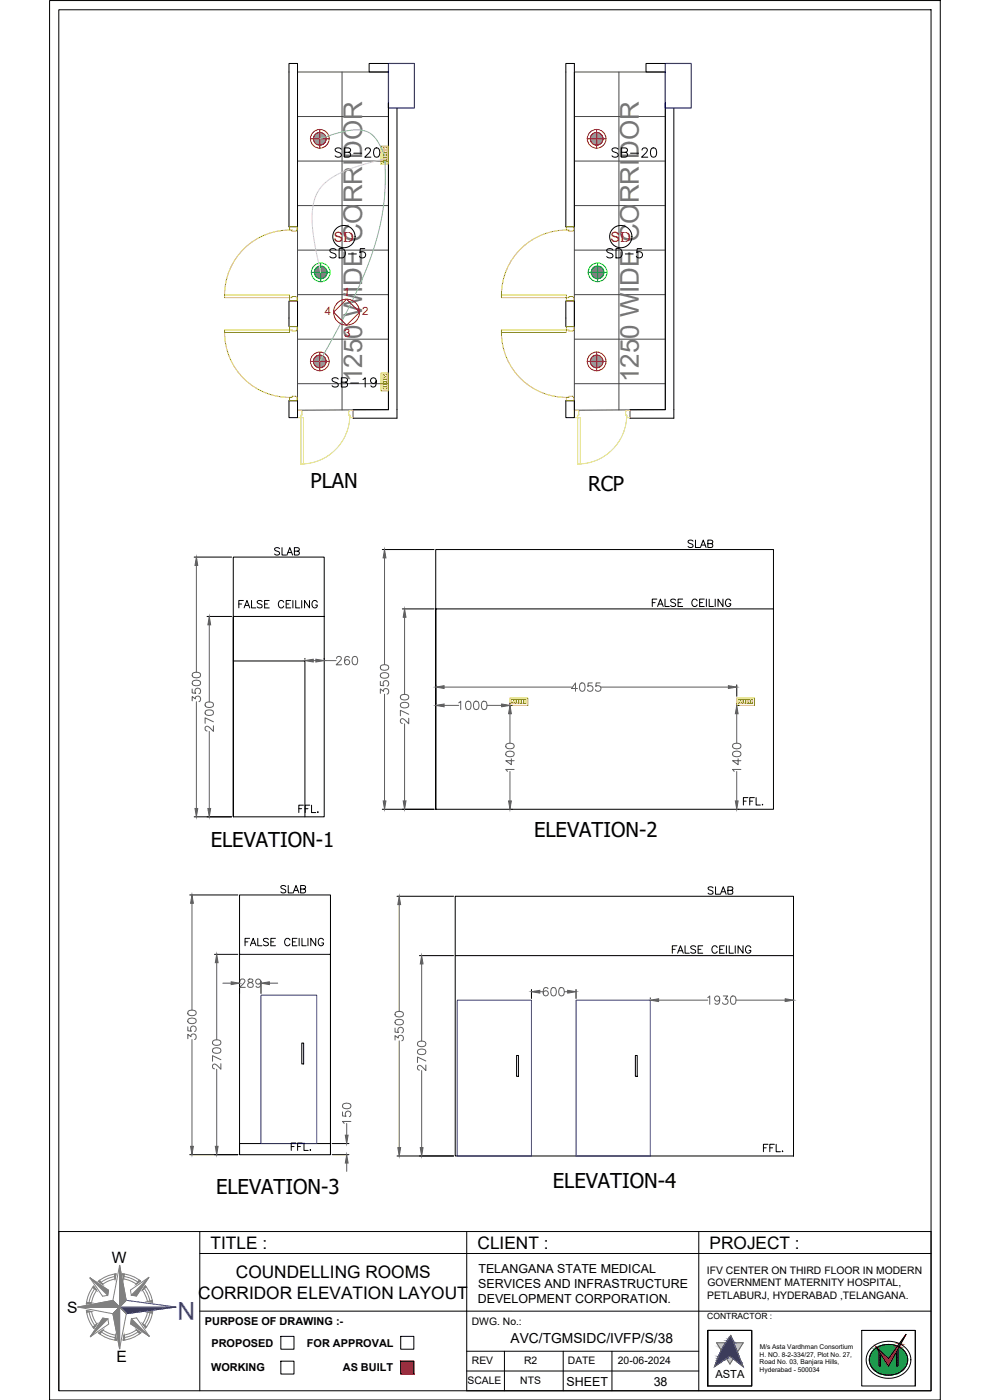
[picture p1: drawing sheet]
<svg xmlns="http://www.w3.org/2000/svg" width="297mm" height="420mm" viewBox="0 0 297 420" stroke-linecap="round" stroke-linejoin="round" font-family="sans-serif">
<!-- layer: ELE-LIGHTING WIRING -->
<g fill="none" stroke="#454545" stroke-width=".3">
<path d="M89.3 21.6h27.2v101.3l-27.2 .2zM89.3 35h27.2M102.6 21.6v101.4M172.3 21.6h27.3v101.3l-27.3 .2zM172.3 35h27.3M185.7 21.6v101.4M89.3 48.3h27.2M172.3 48.3h27.3M89.3 61.7h27.2M89.3 75.1h27.2M172.3 61.7h27.3M172.3 75.1h27.3"/>
<path d="M89.3 88.4h27.2M172.3 88.4h27.3M89.3 101.8h27.2M89.3 115.2h27.2M172.3 101.8h27.3M172.3 115.2h27.3"/>
</g>
<!-- layer: EQP ASBUILT -->
<g fill="none" stroke="#000" stroke-width=".3">
<path d="M89.3 19.1h-2.6v2.5M172.3 19.1h-2.5v2.5M86.7 120.3v5h2.6v-5M119.1 122.9v2.6M169.8 120.3v5h2.5v-5M202.2 122.9v2.6M58.3 167.2h11.2M114.7 164.9h15.5M62.1 185h7.4M70 198.4h21.5v46.7M91.5 197.6v.3M97.3 185h-27.3v60.1h27.3v-77.9h-27.3v77.9"/>
<path d="M97.3 197.6v.3M120.7 182.7h9.5M232.1 182.7h-101.4v60.2h101.4v-78h-101.4v78M130.7 205.5v5.7M153 211v.2M153.5 211.7h.2M221.1 205.5v3.5M221.6 211.7h.1M58.3 245.1h11.2M114.7 242.9h15.5M153.5 242.9h.2M56.9 268.6h14.5"/>
<path d="M119.1 269h17M136.6 269h101.5v77.9h-101.5zM64.4 286.4h7M71.9 286.4h27.3v60.1h-27.3v-77.9h27.3v77.9M125.8 286.8h10.3M136.6 286.8h101.5v60.1M159.5 297v2.7M172.8 297v2.7M195.1 299.5v.2M238.1 299.5v.2M56.9 346.5h14.5M99.2 343.2h-27.3v3.3"/>
<path d="M99.7 346.5h5M99.7 343.2h5M119.1 346.9h17"/>
</g>
<!-- layer: ELE-4M UPS P.SB -->
<g fill="none" stroke="#ffbf00" stroke-width=".3">
<path d="M114.3 111.9h2.2v5.4h-2.2zM114.9 115.4h1.2v.6h-1.2zM114.9 116.1h1.2v.6h-1.2zM114.9 113.9h1.2v.6h-1.2zM114.9 114.7h1.2v.6h-1.2zM153 209.5h5.3v2.2h-5.3zM155 209.9h.6v1.2h-.6zM155.7 209.9h.6v1.2h-.6zM156.5 209.9h.6v1.2h-.6zM157.2 209.9h.6v1.2h-.6zM221.1 209.5h5.3v2.2h-5.3zM223 209.9h.6v1.2h-.6z"/>
<path d="M223.8 209.9h.6v1.2h-.6zM224.5 209.9h.6v1.2h-.6zM225.3 209.9h.5v1.2h-.5z"/>
</g>
<!-- layer: ELE-4M RAW P.SB -->
<path d="M114.9 112.4h1.2v1.4h-1.2zM115.7 113v.1M153.4 209.9h1.4v1.2h-1.4zM153.8 210.7l.1 .1zM154.1 210.1l.1 .2zM154.4 210.7v.1zM221.5 209.9h1.4v1.2h-1.4zM221.8 210.7l.2 .1zM222.1 210.1l.1 .2zM222.4 210.7v.1z" fill="none" stroke="#ffbf00" stroke-width=".3"/>
<!-- layer: EQP ASBUILT -->
<g fill="none" stroke="#5e5e5e" stroke-width=".3">
<path d="M58.9 169.7v32M115.4 167.4v32.1M62.8 187.5v23.2M94 198.3h.8M97.3 198.3h3.6M101 197.6l.2-.5 .7-.1 .4 .2 .1 .5-1.5 1.8h1.6M104.8 197.4a.74 .74 0 0 0-1.1-.3 1.44 1.44 0 0 0 .5 2.4 .78 .78 0 0 0 .7-.8 .78 .78 0 0 0-.7-.7 .78 .78 0 0 0-.8 .7M106 197.1a.82 .82 0 0 1 1.2 .4 1.26 1.26 0 0 1-.8 2 1.6 1.6 0 0 1-.4-2.4zM114.2 199.8a1.6 1.6 0 0 1 2.4 .4v.2a1.44 1.44 0 0 1-2.5 0zM121.4 185.3v23.1M57.7 210.3v-1.3l.9 .7a.83 .83 0 0 1 1.4-.6 .83 .83 0 0 1-.3 1.5M57.7 206.8v1.2l1 .1a.89 .89 0 0 1 0-1.4 .89 .89 0 0 1 1.4 .2 .89 .89 0 0 1-.4 1.3"/>
<path d="M57.8 204.5a1.6 1.6 0 0 1 2.4 .4v.2a1.44 1.44 0 0 1-2.5 0zM57.8 202.1a1.6 1.6 0 0 1 2.4 .4v.2a1.45 1.45 0 0 1-2.5 0zM58.9 210.6v32M61.7 213.4a1.61 1.61 0 0 1 2.3 .4v.2a1.44 1.44 0 0 1-2.5 0zM61.7 211a1.61 1.61 0 0 1 2.3 .4v.2a1.44 1.44 0 0 1-2.5 0zM62.8 219.5v23.1M64 217.8v1.7l-1.2-1.2a.76 .76 0 0 0-1.1-.1l-.2 .7 .6 .5M64 216.6l-2.5-1.2v1.7M114.1 208.1v-1.3l1 .7a.83 .83 0 0 1 1.3-.6 .83 .83 0 0 1-.3 1.4M114.1 204.5v1.2l1.1 .1a.89 .89 0 0 1 0-1.3 .89 .89 0 0 1 1.3 .1 .89 .89 0 0 1-.4 1.3M114.2 202.2a1.6 1.6 0 0 1 2.4 .4v.2a1.44 1.44 0 0 1-2.5 0zM115.4 208.3v32.1"/>
<path d="M120.3 211.1a1.61 1.61 0 0 1 2.3 .4v.2a1.44 1.44 0 0 1-2.5 0zM120.3 208.8a1.6 1.6 0 0 1 2.3 .3v.2a1.44 1.44 0 0 1-2.5 0zM121.4 217.2v23.2M122.6 215.6v1.6l-1.2-1.2a.75 .75 0 0 0-1.1-.1l-.2 .7 .6 .5M122.6 214.4l-2.5-1.2v1.6M133.2 211.7h4.4M133.2 206.2h38.3M137.6 210.9l.6-.5v2.5M140 210.6a.81 .81 0 0 1 1.2 .3 1.26 1.26 0 0 1-.8 2 1.6 1.6 0 0 1-.4-2.3zM142.4 210.6a.81 .81 0 0 1 1.2 .3 1.26 1.26 0 0 1-.8 2 1.6 1.6 0 0 1-.4-2.3zM144.8 210.6a.81 .81 0 0 1 1.2 .3 1.26 1.26 0 0 1-.8 2 1.6 1.6 0 0 1-.4-2.3zM146.1 211.7h4.4"/>
<path d="M153 214.2v8.8M173.3 206.6h-1.8l1.2-1.6v2.5M174.2 205.1a.82 .82 0 0 1 1.2 .3 1.26 1.26 0 0 1-.8 2.1 1.61 1.61 0 0 1-.4-2.4zM177.7 205h-1.2l-.1 1a.89 .89 0 0 1 1.3 0 .89 .89 0 0 1-.2 1.3 .89 .89 0 0 1-1.2-.3M180.1 205h-1.2l-.1 1a.89 .89 0 0 1 1.3 0 .89 .89 0 0 1-.2 1.3 .89 .89 0 0 1-1.3-.3M180.3 206.2h38.2M221.1 214.2v8.8M151.9 225.8a1.6 1.6 0 0 1 2.4 .4v.2a1.45 1.45 0 0 1-2.5 0zM151.9 223.4a1.6 1.6 0 0 1 2.4 .4v.2a1.45 1.45 0 0 1-2.5 0zM153 231.5v8.9M153.4 227.7v1.8l-1.6-1.2h2.5M154.3 230.9h-2.5l.4 .6"/>
<path d="M219.9 225.8a1.6 1.6 0 0 1 2.4 .4v.2a1.44 1.44 0 0 1-2.5 0zM219.9 223.4a1.6 1.6 0 0 1 2.4 .4v.2a1.44 1.44 0 0 1-2.5 0zM221.1 231.5v8.9M221.5 227.7v1.8l-1.7-1.2h2.5M222.3 230.9h-2.5l.5 .6M57.6 271.1v32M119.8 271.5v32M65 288.9v23.1M126.5 289.3v23.1M162 297.6h1M164.4 296.7a.73 .73 0 0 0-1.1-.2 1.43 1.43 0 0 0 .5 2.4 .78 .78 0 0 0 .7-.8 .78 .78 0 0 0-.7-.8 .78 .78 0 0 0-.8 .7M165.6 296.5a.8 .8 0 0 1 1.2 .4 1.26 1.26 0 0 1-.8 2 1.6 1.6 0 0 1-.4-2.4z"/>
<path d="M168 296.5a.8 .8 0 0 1 1.2 .4 1.26 1.26 0 0 1-.9 2 1.6 1.6 0 0 1-.3-2.4zM169.3 297.6h1M212.4 299.4l.6-.5v2.5M215.9 299.7a.78 .78 0 0 1-1 .7 .78 .78 0 0 1-.3-1.2 .78 .78 0 0 1 1.2 .1 1.73 1.73 0 0 1-.6 2.1l-.6-.1-.1-.2M217 298.9h1.3l-.7 1a.83 .83 0 0 1 .6 1.3 .83 .83 0 0 1-1.4-.3M219.5 299a.81 .81 0 0 1 1.2 .4 1.26 1.26 0 0 1-.8 2 1.6 1.6 0 0 1-.4-2.4zM56.4 311.7v-1.3l.9 .7a.83 .83 0 0 1 1.3-.6 .83 .83 0 0 1-.2 1.5M56.4 308.2v1.2l1 .1a.88 .88 0 0 1 0-1.4 .88 .88 0 0 1 1.3 .2 .88 .88 0 0 1-.3 1.3M56.5 305.9a1.61 1.61 0 0 1 2.4 .3v.3a1.44 1.44 0 0 1-2.5 0zM56.5 303.5a1.6 1.6 0 0 1 2.4 .4v.2a1.44 1.44 0 0 1-2.5 0zM57.6 312v32M63.9 314.8a1.6 1.6 0 0 1 2.4 .4v.2a1.45 1.45 0 0 1-2.5 0z"/>
<path d="M63.9 312.4a1.6 1.6 0 0 1 2.4 .4v.2a1.45 1.45 0 0 1-2.5 0zM66.3 319.2v1.7l-1.2-1.2-.9-.4-.4 .5v.5l.6 .5M66.3 318l-2.5-1.2v1.7M118.5 312.1v-1.3l1 .7a.83 .83 0 0 1 1.3-.6 .83 .83 0 0 1-.2 1.5M118.5 308.6v1.1l1.1 .2a.89 .89 0 0 1 0-1.4 .89 .89 0 0 1 1.3 .2 .89 .89 0 0 1-.3 1.3M118.6 306.3a1.61 1.61 0 0 1 2.4 .3v.3a1.45 1.45 0 0 1-2.5 0zM118.6 303.9a1.61 1.61 0 0 1 2.4 .4v.2a1.45 1.45 0 0 1-2.5 0zM119.8 312.4v32M125.4 315.2a1.6 1.6 0 0 1 2.4 .3v.3a1.44 1.44 0 0 1-2.5 0zM125.4 312.8a1.6 1.6 0 0 1 2.4 .4v.2a1.44 1.44 0 0 1-2.5 0zM127.8 319.6v1.7l-1.2-1.2a.77 .77 0 0 0-1.1-.3l-.2 .9 .6 .5M127.8 318.4l-2.5-1.2v1.7"/>
<path d="M197.6 300.2h14.7M220.8 300.2h14.8M65 320.9v23.1M102.8 333.7v1.2l1 .1a.89 .89 0 0 1 0-1.3 .89 .89 0 0 1 1.4 .1 .89 .89 0 0 1-.4 1.3M102.9 331.4a1.6 1.6 0 0 1 2.4 .4v.2a1.44 1.44 0 0 1-2.5 0zM104 337.2v3.5M105.3 336.6h-2.5l.5 .6M126.5 321.3v23.1M104 349v2.5"/>
</g>
<g fill="#5e5e5e" stroke="#5e5e5e" stroke-width=".3">
<path d="M115.4 164.9l.4 2.5h-.8z"/>
<path d="M115 240.4h.8l-.4 2.5z"/>
<path d="M121.4 182.7l.4 2.6h-.8z"/>
<path d="M121 240.4h.8l-.4 2.5z"/>
<path d="M150.5 211.3l2.5 .4-2.5 .4z"/>
<path d="M130.7 211.7l2.5-.4v.8z"/>
<path d="M153 211.7l.4 2.5h-.8z"/>
<path d="M152.6 240.4h.8l-.4 2.5z"/>
<path d="M221.1 211.7l.4 2.5h-.9z"/>
<path d="M218.5 205.8l2.6 .4-2.6 .4z"/>
<path d="M130.7 206.2l2.5-.4v.8z"/>
<path d="M57.6 268.6l.4 2.5h-.8z"/>
<path d="M57.2 344h.8l-.4 2.5z"/>
<path d="M65 286.4l.4 2.5h-.8z"/>
<path d="M64.6 344h.8l-.4 2.5z"/>
<path d="M104 346.5l.4 2.5h-.8z"/>
<path d="M103.6 340.7h.8l-.4 2.5z"/>
<path d="M119.8 269l.4 2.5h-.8z"/>
<path d="M119.4 344.4h.8l-.4 2.5z"/>
<path d="M126.5 286.8l.4 2.5h-.8z"/>
<path d="M126.1 344.4h.8l-.4 2.5z"/>
<path d="M195.1 300.2l2.5-.5v.9z"/>
<path d="M235.6 299.7l2.5 .5-2.5 .4z"/>
<path d="M159.5 297.6l2.5-.4v.8z"/>
<path d="M170.3 297.2l2.5 .4-2.5 .4z"/>
<path d="M58.9 167.2l.4 2.5h-.8z"/>
<path d="M58.5 242.6h.8l-.4 2.5z"/>
<path d="M62.8 185l.4 2.5h-.8z"/>
<path d="M62.4 242.6h.8l-.4 2.5z"/>
<path d="M91.5 198.3l2.5-.5v.9z"/>
<path d="M94.8 197.8l2.5 .5-2.5 .4z"/>
</g>
<path d="M78.3 298.7h16.7v44.5h-16.7zM137.2 300.2h22.3v46.7h-22.3zM172.8 300.2h22.3v46.7h-22.3z" fill="none" stroke="#00f" stroke-width=".3"/>
<!-- layer: col -->
<path d="M116.5 19.1h7.8v13.3h-7.8zM199.6 19.1h7.8v13.3h-7.8z" fill="none" stroke="#00f" stroke-width=".35"/>
<!-- layer: walls -->
<path d="M89.3 19.1v48.9h-2.6v-46.4M172.3 19.1v48.9h-2.5v-46.4M116.5 30.9v92h-10.5v2.6h13.1M119.1 32.4v90.5M199.6 30.9v92h-10.6v2.6h13.2M202.2 32.4v90.5M86.7 90.3h2.6v7.7h-2.6zM169.8 90.3h2.5v7.7h-2.5zM86.7 120.3h2.6M169.8 120.3h2.5" fill="none" stroke="#000" stroke-width=".3"/>
<!-- layer: wall -->
<path d="M116.5 19.1h-5.7v2.5h5.7M199.6 19.1h-5.8v2.5h5.8" fill="none" stroke="#000" stroke-width=".3"/>
<!-- layer: ELE-12W UPS LIGHT -->
<g fill="none" stroke="#0f0" stroke-width=".3">
<path d="M96.2 78.9v5.7M179.3 78.9v5.7M93.4 81.7h5.6M176.5 81.7h5.6"/>
<circle cx="96.2" cy="81.7" r="1.91"/>
<circle cx="96.2" cy="81.7" r="2.81"/>
<circle cx="179.3" cy="81.7" r="1.91"/>
<circle cx="179.3" cy="81.7" r="2.81"/>
</g>
<g fill="none" stroke="#808080" stroke-width=".3">
<path d="M95.5 80l2.5 2.4M95.6 79.9l2.4 2.5M95.7 79.9l2.3 2.4M95.7 79.9l2.4 2.3M95.8 79.9l2.3 2.2M95.9 79.9l2.2 2.2M96 79.9l2.1 2.1M96.1 79.8l2 2.1M96.2 79.8l1.9 2M96.3 79.8l1.8 1.9M96.4 79.8l1.7 1.8M96.5 79.9l1.6 1.6"/>
<path d="M96.6 79.9l1.5 1.4M96.9 80l1.1 1.1M178.6 80l2.5 2.4M178.7 79.9l2.4 2.5M178.7 79.9l2.4 2.4M178.8 79.9l2.3 2.3M178.9 79.9l2.3 2.2M179 79.9l2.2 2.2M179.1 79.9l2.1 2.1M179.2 79.8l2 2.1M179.3 79.8l1.9 2M179.4 79.8l1.8 1.9"/>
<path d="M179.5 79.8l1.7 1.8M179.6 79.9l1.6 1.6M179.7 79.9l1.5 1.4M180 80l1.1 1.1M94.3 81.7l2 2M94.3 81.8l1.9 1.9M94.3 81.6l2.1 2M94.3 81.9l1.8 1.7M94.3 81.5l2.2 2.1M94.3 82l1.7 1.6M94.4 81.4l2.2 2.2M94.4 82.1l1.5 1.5"/>
<path d="M94.4 81.3l2.3 2.3M94.4 82.2l1.3 1.4M94.4 81.2l2.3 2.4M94.4 82.4l1.2 1.1M94.4 81.1l2.5 2.4M94.5 80.9l2.5 2.6-2.5-2.5M94.5 82.6l.9 .9M94.5 80.9l2.6 2.5M94.6 82.8l.6 .5M94.6 80.7l2.7 2.6M94.7 80.6l2.7 2.6-2.7-2.6M94.8 80.5l2.7 2.7"/>
<path d="M94.9 80.4l2.7 2.7M95 80.3l2.7 2.7M95.1 80.2l2.7 2.6M95.2 80.1l2.7 2.6M95.3 80.1l2.6 2.6M97.1 80l.8 .9M97.2 83.4l-2.6-2.6 2.6 2.6M97.7 82.9l-2.6-2.7 2.6 2.8M98 82.5l-2.6-2.5 2.5 2.6M177.4 81.7l2 2M177.4 81.8l1.9 1.9M177.4 81.6l2.1 2"/>
<path d="M177.4 81.9l1.8 1.7M177.4 81.5l2.2 2.1M177.4 82l1.7 1.6M177.4 81.4l2.2 2.2M177.4 82.1l1.5 1.5M177.4 81.3l2.3 2.3M177.5 82.2l1.3 1.4M177.5 81.2l2.3 2.4M177.5 82.4l1.2 1.1M177.5 81.1l2.5 2.4M177.5 81l2.5 2.5M177.6 80.9l2.5 2.6"/>
<path d="M177.6 82.6l.9 .9M177.6 80.9l2.6 2.5M177.6 80.8l2.6 2.6M177.7 80.8l2.6 2.6M177.7 82.8l.6 .5M177.7 80.7l2.7 2.6M177.7 80.6l2.7 2.7M177.8 80.6l2.7 2.6M177.9 80.5l2.7 2.7M177.9 80.4l2.7 2.7M178 80.3l2.7 2.7M178.1 80.3l2.7 2.7"/>
<path d="M178.1 80.2l2.7 2.7M178.2 80.2l2.7 2.6M178.3 80.1l2.6 2.7M178.3 80.1l2.6 2.6M178.4 80.1l2.6 2.6M178.5 80l2.5 2.6M178.5 80l2.5 2.5M180.2 80l.8 .9"/>
</g>
<!-- layer: ELE-12W LED -->
<g fill="none" stroke="#f00" stroke-width=".3">
<path d="M95.9 38.8v5.7M179 38.8v5.7M93.1 41.7h5.7M176.2 41.7h5.6M93.1 108.5h5.7M95.9 105.7v5.6M176.2 108.5h5.6M179 105.7v5.6"/>
<circle cx="96" cy="41.7" r="1.91"/>
<circle cx="96" cy="41.7" r="2.81"/>
<circle cx="179" cy="41.7" r="1.91"/>
<circle cx="179" cy="41.7" r="2.81"/>
<circle cx="96" cy="108.5" r="1.91"/>
<circle cx="96" cy="108.5" r="2.81"/>
<circle cx="179" cy="108.5" r="1.91"/>
<circle cx="179" cy="108.5" r="2.81"/>
</g>
<g fill="none" stroke="#989898" stroke-width=".3">
<path d="M95 40l2.6 2.6M95.1 39.9l2.6 2.6M95.2 39.9l2.5 2.5M95.3 39.9l2.4 2.4M95.4 39.8l2.4 2.4M95.5 39.8l2.3 2.3M95.6 39.8l2.2 2.2M95.7 39.8l2.1 2.1M95.8 39.8l2 2M95.9 39.8l2 1.9M96 39.8l1.9 1.8M96.2 39.8l1.6 1.6"/>
<path d="M96.3 39.8l1.5 1.5M96.5 39.8l1.3 1.3M96.6 39.9l1.1 1.1M96.8 40l.8 .8M178.2 39.9l2.5 2.7M178.2 39.9l2.6 2.5M178.3 39.9l2.5 2.5M178.4 39.9l2.4 2.4M178.5 39.8l2.3 2.4M178.5 39.8l2.4 2.3M178.6 39.8l2.3 2.3M178.7 39.8l2.2 2.2"/>
<path d="M178.8 39.8l2.1 2.1M178.9 39.8l2 2M179 39.8l1.9 1.9M179.2 39.8l1.7 1.7M179.3 39.8l1.6 1.6M179.4 39.8l1.5 1.5M179.6 39.8l1.2 1.3M179.7 39.9l1.1 1.1M179.9 40l.8 .8M94 41.6l2 2M94 41.7l1.9 1.9M94 41.8l1.8 1.8"/>
<path d="M94 41.5l2.1 2.1M94.1 41.9l1.6 1.7M94.1 41.3l2.2 2.2M94.1 42l1.5 1.5M94.1 41.2l2.3 2.3M94.1 42.1l1.4 1.4M94.1 41.2l2.4 2.3M94.1 41.1l2.4 2.4M94.1 42.3l1.2 1.2M94.2 41l2.4 2.4M94.2 40.9l2.5 2.5M94.2 42.5l.9 .9"/>
<path d="M94.3 40.7l2.6 2.6-2.7-2.5M94.3 40.7l2.6 2.6M94.3 42.7l.6 .6M94.5 40.4l2.7 2.7-2.8-2.6M94.5 40.4l2.7 2.7M94.6 40.3l2.7 2.7M94.7 40.2l2.7 2.7M94.7 40.2l2.8 2.6M94.9 40.1l2.6 2.6M97.1 43.2l-2.7-2.7 2.6 2.7M97.1 40.1l.4 .4M177.1 41.6l2 2"/>
<path d="M177.1 41.7l1.9 1.9M177.1 41.8l1.8 1.8M177.1 41.5l2.1 2.1M177.1 41.9l1.7 1.7M177.1 41.3l2.3 2.2M177.1 42l1.6 1.5M177.2 41.2l2.2 2.3M177.2 41.2l2.3 2.3M177.2 42.1l1.3 1.4M177.2 41.1l2.4 2.4M177.2 42.3l1.2 1.2M177.2 41l2.5 2.4"/>
<path d="M177.3 40.9l2.4 2.5M177.3 40.9l2.5 2.5M177.3 42.5l.9 .9M177.3 40.8l2.6 2.6M177.4 40.7l2.5 2.6M177.4 40.7l2.6 2.6M177.4 42.7l.6 .6M177.4 40.6l2.7 2.6M177.5 40.5l2.6 2.7M177.5 40.5l2.7 2.7M177.6 40.4l2.6 2.7M177.7 40.3l2.7 2.7"/>
<path d="M177.8 40.2l2.6 2.7M177.9 40.1l2.6 2.7M177.9 40.1l2.7 2.7M178 40.1l2.6 2.6M180.1 40.1l.5 .4M94 108.4l2 2M94 108.5l1.9 1.9M94 108.6l1.8 1.8M94 108.3l2.1 2.1M94.1 108.2l2.1 2.2M94.1 108.7l1.6 1.7M94.1 108.1l2.2 2.2"/>
<path d="M94.1 108.8l1.5 1.5M94.1 108l2.3 2.3M94.1 109l1.4 1.3M94.1 108l2.4 2.3M94.1 107.9l2.4 2.4M94.1 109.1l1.2 1.2M94.2 107.7l2.5 2.5M94.2 109.3l.9 .9M94.3 107.5l2.6 2.6M94.3 109.5l.6 .6M94.4 107.4l2.6 2.7M94.4 107.4l2.7 2.6"/>
<path d="M94.5 107.2l2.7 2.7-2.8-2.6M94.5 107.2l2.7 2.7M94.6 107.1l2.7 2.7M94.7 107l2.7 2.7M94.8 106.9l2.7 2.7M94.9 106.9l2.6 2.6M95 106.8l2.6 2.6M95.1 106.8l2.6 2.5M95.2 106.7l2.5 2.5M95.3 106.7l2.4 2.4M95.4 106.6l2.4 2.4M95.5 106.6l2.3 2.4"/>
<path d="M95.5 106.6l2.3 2.3M95.6 106.6l2.2 2.2M95.7 106.6l2.1 2.1M95.8 106.6l2 2M95.9 106.6l2 1.9M96 106.6l1.9 1.8M96.1 106.6l1.7 1.7M96.2 106.6l1.6 1.6M96.3 106.6l1.5 1.5M96.5 106.6l1.3 1.3M96.8 106.8l.8 .8M96.8 110.2l-2.6-2.6 2.5 2.6"/>
<path d="M97.1 106.9l.4 .4M177.1 108.4l2 2M177.1 108.5l1.9 1.9M177.1 108.6l1.8 1.8M177.1 108.3l2.1 2.1M177.1 108.7l1.7 1.7M177.1 108.2l2.2 2.2M177.1 108.1l2.3 2.2M177.1 108.8l1.6 1.5M177.2 108l2.2 2.3M177.2 108l2.3 2.3M177.2 109l1.3 1.3"/>
<path d="M177.2 107.9l2.4 2.4M177.2 109.1l1.2 1.2M177.2 107.8l2.5 2.5M177.3 109.3l.9 .9M177.4 107.5l2.5 2.6M177.4 107.5l2.6 2.6M177.4 109.5l.6 .6M177.5 107.4l2.6 2.6-2.7-2.6M177.5 107.3l2.7 2.7M177.6 107.2l2.6 2.7M177.6 107.2l2.7 2.7M177.7 107.1l2.7 2.7"/>
<path d="M177.8 107l2.6 2.7M177.8 107l2.7 2.7M177.9 106.9l2.7 2.7-2.7-2.7M178 106.9l2.6 2.6M178.2 106.8l2.5 2.5M178.3 106.7l2.5 2.5-2.6-2.5M178.4 106.7l2.4 2.4M178.5 106.6l2.3 2.4M178.5 106.6l2.4 2.4M178.6 106.6l2.3 2.3M178.7 106.6l2.2 2.2M178.8 106.6l2.1 2.1"/>
<path d="M178.9 106.6l2 2M179 106.6l1.9 1.9M179.1 106.6l1.8 1.8M179.2 106.6l1.7 1.7M179.3 106.6l1.6 1.6M179.4 106.6l1.5 1.5M179.6 106.6l1.2 1.3M179.7 106.7l1.1 1.1M179.9 106.8l.8 .8M179.9 110.2l-2.6-2.6 2.5 2.6M180.1 106.9l.5 .4M180.7 109.4l-2.6-2.6 2.6 2.6"/>
</g>
<!-- layer: ELE-LIGHTING WIRING -->
<path d="M95.9 41.7l1.7-.6a23.7 23.7 0 0 1 11.1-2 7.8 7.8 0 0 1 5.7 5.2l1.1 2.6M115.5 48.3a76.6 76.6 0 0 1-8.1 38.4l-4.5 9.1-7 12.7" fill="none" stroke="#63d7b6" stroke-width=".3"/>
<path d="M115.5 47.6a53.7 53.7 0 0 0-15.5 5.5 12.7 12.7 0 0 0-6.4 12.2 72.8 72.8 0 0 0 2.6 16.4" fill="none" stroke="#debad0" stroke-width=".3"/>
<!-- layer: FA-BELOW SMOKE DERECTOR -->
<g fill="none" stroke="#000" stroke-width=".3">
<circle cx="103.2" cy="71" r="3.3"/>
<circle cx="186.3" cy="71" r="3.3"/>
</g>
<!-- layer: DOOR -->
<g fill="none" stroke="#c8c92d" stroke-width=".3">
<path d="M86.9 68h2.2v1.1l-.3 .3h-1.1v-.3h-.8zM87.7 69.1a19.5 19.5 0 0 0-20.3 19.4M169.9 68h2.3v1.1l-.4 .3h-1.1v-.3h-.8zM170.7 69.1a19.5 19.5 0 0 0-20.2 19.4M67.4 88.5h19.5v.8h-19.5zM67.4 99h19.5v.8h-19.5zM67.4 99.8a19.5 19.5 0 0 0 20.3 19.5M86.9 89.3h.8v-.3h1.1l.3 .3v1h-2.2zM86.9 98h2.2v1l-.3 .3h-1.1v-.3h-.8zM88.8 99.3h.1M150.5 88.5h19.4v.8h-19.4zM150.5 99h19.4v.8h-19.4z"/>
<path d="M150.5 99.8a19.5 19.5 0 0 0 20.2 19.5M169.9 89.3h.8v-.3h1.1l.4 .3v1h-2.3zM169.9 98h2.3v1l-.4 .3h-1.1v-.3h-.8zM171.8 99.3h.1M86.9 119.3h.8v-.4h1.1l.3 .4v1h-2.2zM88.8 118.9v.1M169.9 119.3h.8v-.4h1.1l.4 .4v1h-2.3zM171.8 118.9v.1"/>
</g>
<path d="M89.3 123.1h1l.3 .3v1.2h-.3v.7h-1zM90.3 125.3h.7v14h-.7zM104.7 123.3l.3-.2h1v2.2h-1v-.7h-.4zM105 124.6a14.7 14.7 0 0 1-14.7 14.7M172.3 123.1h1l.3 .2 .1 1.3h-.4v.7h-1zM173.3 125.3h.8v14h-.8zM173.6 123.4h.1M187.8 123.3l.2-.2h1v2.2h-1v-.7h-.3zM188 124.6a14.7 14.7 0 0 1-14.7 14.7" fill="none" stroke="#dee26a" stroke-width=".3"/>
<!-- layer: ELE-SOCKET NMBERING -->
<g fill="none" stroke="#000" stroke-width=".3">
<path d="M71.7 181.3h.8M73 180.2h-1.3v2.2M73.2 182.4l.9-2.2 .8 2.2M73.6 181.7h1M75.5 180.2v2.2h1.2M78.7 180.5a.84 .84 0 0 0-.9-.3 .84 .84 0 0 0-.6 .5l.2 .4 1 .4 .3 .6a.97 .97 0 0 1-1.5 0M79.4 181.3h.8M80.8 180.2h-1.4v2.2h1.4M85.1 180.7a.82 .82 0 0 0-.9-.5 .82 .82 0 0 0-.7 .9v.5a.82 .82 0 0 0 .7 .8 .82 .82 0 0 0 .9-.5M85.9 181.3h.8M87.2 180.2h-1.3v2.2h1.3M87.9 180.2v2.2"/>
<path d="M88.7 180.2v2.2h1.3M90.5 180.2v2.2M92.9 180.2v2.2l-1.5-2.2v2.2M95.2 180.7a.82 .82 0 0 0-.9-.5 .82 .82 0 0 0-.7 .9v.5a.8 .8 0 0 0 .8 .9 .8 .8 0 0 0 .8-.9h-.5M89.7 242.7h.8M91 241.6h-1.3v2.3M91.6 242.7h.8M92.9 241.6h-1.3v2.3M93.5 241.6v2.3h1.2M95.3 243.8h.2z"/>
</g>
<!-- layer: 0 -->
<g fill="none" stroke="#f00" stroke-width=".3">
<path d="M104 89.8l3.9 3.9-3.9 3.9-3.9-3.9z"/>
<circle cx="104" cy="93.7" r="3.9"/>
</g>
<path d="M14.9 .2h267.2v420h-267.2zM17.6 2.9h261.8v414.5h-261.8zM90.5 313h.6v6.3h-.6zM155 316.8h.6v6.2h-.6zM190.6 316.8h.6v6.2h-.6zM140 369.6v47.8h139.4M279.4 369.6h-261.8v47.8M225.5 399.3h-13.2v16.7h13.2M258.5 399.3h16.1v16.7M212.3 415.9v-16.6h13.3v16.6" fill="none" stroke="#000" stroke-width=".3"/>
<!-- layer: HATCH -->
<path d="M279.4 369.6v47.8" fill="none" stroke="#000" stroke-width=".3"/>
<!-- layer: TITLE -->
<g fill="none" stroke="#808080" stroke-width=".3">
<path d="M35.9 379.7v12.6v-12.6M23.4 392.3h12.5l-2 2 2-2zM25.9 393.3l1.6 .3 .4 1.7 1.2 2.1-.9 1.3a10 10 0 0 1-2.3-5.4zM26.7 393.7l.5 1.9 1.3 2.2M27 383.5l5.6 3.7-.3 1.6-1.5 .2zM28.1 386l.9 1.3-.9 1.5-.6 2.2-1.6 .3a10 10 0 0 1 2.2-5.3zM28.4 386.8l-1 1.7-.7 2.4M30.5 399.8l1.6 .9 2.4 .7M30.8 395.6l1.6 .2 .2 1.6-5.5 3.8zM30.9 399.2l-1.3 .9M30.9 399.2l1.5 .8 2.3 .7 .3 1.5a10 10 0 0 1-5.4-2.1M33.9 390.3l2 2-2-2"/>
<path d="M33.9 390.3l-10.5 2 10.5 2 2 10.5 2-10.5M34.4 383.1l-1.8 .5-2.3 1.2M34.5 383.9l-1.7 .4-2 1.1-1.3-.8a10 10 0 0 1 5.3-2.3l-.3 1.6M36.8 382.3a10 10 0 0 1 5.4 2.2l-1.3 .9-2.1-1.1-1.7-.5zM37.2 383.1l2.5 .7 1.6 1M37.9 390.2l-2-10.5-2 10.6M37.9 390.2l-2 2.1v12.5v-12.5l2 2-2-2zM39.1 387.2l5.6-3.9-3.8 5.6-1.5-.2zM39.4 395.8l1.6-.3 3.8 5.6-5.6-3.8zM41.4 399.7l-2.2 1.2-1.8 .5M43.3 386.7l1.2 2.2 .5 1.8M43.6 385.9a10 10 0 0 1 2.2 4.9l-1.6-.2-.5-1.8-1-1.6z"/>
<path d="M44.2 393.9l1.6-.3a10 10 0 0 1-2.1 4.9l-.9-1.3 .9-1.6zM45 393.7l-.7 2.4-.9 1.6M37.2 400.7l2.3-.7 1.5-.9 1.3 .9a10 10 0 0 1-5.3 2.2z"/>
</g>
<g fill="#808080" stroke="#808080" stroke-width=".3">
<path d="M35.9 379.7l2 10.5-2 2.1z"/>
<path d="M35.9 392.3v12.5l-2-10.5z"/>
<path d="M41 399.1l1.3 .9-.4 .3z"/>
<path d="M39.4 395.8l5.4 5.3-5.6-3.8z"/>
<path d="M42.8 397.3l1.2 .8-.3 .4z"/>
<path d="M37.2 400.7l.3 1.5h-.5z"/>
<path d="M34.7 400.7l.3 1.5h-.6z"/>
<path d="M27.9 398.3l1.2-.9-.9 1.3z"/>
<path d="M29.6 400.1l1.3-.9-.9 1.2z"/>
<path d="M30.8 395.6l1.6 .2-5.3 5.4z"/>
<path d="M23.4 392.3l10.5-2 2 2z"/>
<path d="M25.9 393.3l1.6 .3-1.5 .3z"/>
<path d="M26 390.8l1.5 .2-1.6 .3z"/>
<path d="M44.7 383.3l-3.8 5.6-1.5-.2z"/>
<path d="M41.7 384.1l.5 .4-1.3 .9z"/>
<path d="M43.6 385.9l.3 .4-1.2 .9z"/>
<path d="M36.8 382.3l.5 .1-.2 1.4z"/>
<path d="M27 383.5l5.6 3.7-.3 1.6z"/>
<path d="M34.3 382.4l.5-.1-.3 1.6z"/>
<path d="M28.1 386l.9 1.3-1.2-.9z"/>
<path d="M29.5 384.6l.4-.4 .9 1.2z"/>
<path d="M44.2 390.6l1.5-.3 .1 .5z"/>
<path d="M44.2 393.9l1.6-.3-.1 .5z"/>
</g>
<path d="M37.9 390.2l14.9 2.1-14.9 2" fill="none" stroke="#00f" stroke-width=".3"/>
<path d="M35.9 392.3h16.9l-14.9 2z" fill="#00f" stroke="#00f" stroke-width=".3"/>
<!-- layer: MEP_HVAC_TEXT -->
<path d="M59.9 376.2h219.5M59.9 369.6v47.8M209.7 369.6v47.8M59.9 393.5h80.1M140 393.5h139.4M140 405.5h69.7M140 411.5h69.7M151.4 405.5v11.9M169 405.5v11.9M183.6 405.5v11.9" fill="none" stroke="#000" stroke-width=".3"/>
<!-- layer: 0.0 -->
<path d="M225.6 399.3v16.7M258.5 399.3h16.1v16.7h-16.1zM84.3 401.1h3.9v3.8h-3.9zM84.3 408.5h3.9v3.9h-3.9zM120.2 401.1h4v3.8h-4zM120.2 408.5h4v3.9h-4zM212.3 416v-16.7h13.2h-13.2v16.7h13.2M261.5 404.5l1.9-1.3 2.2-.6 2.6 .1 2 .7 1.7 1.3 1.1 1.7 .3 1.8-.6 2.1-.7 1.1-1 .9-2.5 1.1-2.9 .2-2.5-.8-2-1.5-.7-1.1-.4-1.3 .1-2.2 .5-1.2zM262 405.4a6.4 6.4 0 0 1 10 1.2 4.5 4.5 0 0 1-3.6 5.9 5.7 5.7 0 0 1-7.6-4.4 4 4 0 0 1 1.2-2.7zM262.9 404.2l3.7 3.6 5.2-7.3-5.2 9.5zM263.7 405.5v4.5h.5v-3.7M269.5 404.8v5.2h-.5v-4.3" fill="none" stroke="#000" stroke-width=".3"/>
<!-- layer: MEP_HVAC_TEXT -->
<path d="M120.2 408.5l4 3.9v-3.9zM120.2 408.5l4 3.9h-4z" fill="#f00" stroke="#f00" stroke-width=".3"/>
<!-- layer: 0.0 -->
<g fill="#000" stroke="#000" stroke-width=".3">
<path d="M269.5 404.8v.7h-.5z"/>
<path d="M263.7 405.7l.5 .6zM263.7 405.7l.5 .6h-.5z"/>
<path d="M263.7 406.3l.5 3.7v-3.7zM263.7 406.3l.5 3.7h-.5z"/>
<path d="M269 405.5l.5 .2zM269 405.5l.5 .2z"/>
<path d="M269 405.7l.5 4.3v-4.3zM269 405.7l.5 4.3h-.5z"/>
</g>
<g fill="#139b48" stroke="#139b48" stroke-width=".3">
<path d="M266.5 403.5h.3z"/>
<path d="M266.3 412.7h.6z"/>
<path d="M266.5 403.5h.4zM266.2 403.5h.7z"/>
<path d="M266.2 403.5h.8zM266.2 403.5h.8z"/>
<path d="M266.2 403.5h1zM266 403.5h1.2z"/>
<path d="M266 403.5h1.3zM265.9 403.5h1.4z"/>
<path d="M265.9 403.5h1.5zM265.7 403.5h1.7z"/>
<path d="M265.7 403.5l1.8 .1zM265.6 403.6h1.9z"/>
<path d="M265.6 403.6h2.1zM265.5 403.6h2.2z"/>
<path d="M265.5 403.6h2.3zM265.4 403.6h2.4z"/>
<path d="M265.4 403.6h2.6zM265.2 403.6h2.8z"/>
<path d="M265.2 403.6h2.9zM265.1 403.6h3z"/>
<path d="M265.1 403.6l3.1 .1zM265 403.7h3.2z"/>
<path d="M265 403.7h3.3zM264.9 403.7h3.4z"/>
<path d="M264.9 403.7h3.6zM264.7 403.7h3.8z"/>
<path d="M264.7 403.7l3.9 .1zM264.6 403.8h4z"/>
<path d="M264.6 403.8h4.1zM264.5 403.8h4.2z"/>
<path d="M264.5 403.8h4.3zM264.4 403.8h4.4z"/>
<path d="M264.4 403.8l4.6 .1zM264.2 403.9h4.8z"/>
<path d="M264.2 403.9h4.8zM264.1 403.9h4.9z"/>
<path d="M264.1 403.9l5.1 .1zM264 404h5.2z"/>
<path d="M264 404h5.3zM263.9 404h5.4z"/>
<path d="M263.9 404h5.4zM263.8 404.1h5.4z"/>
<path d="M263.8 404.1h5.4zM263.5 404.2h5.7z"/>
<path d="M263.5 404.2h5.7zM263.3 404.3h5.8z"/>
<path d="M269.7 404.3l.3 .1zM269.7 404.3l.3 .1z"/>
<path d="M263.3 404.3h5.8zM263.1 404.4h5.9z"/>
<path d="M269.7 404.4l.5 .1zM269.7 404.4l.5 .1z"/>
<path d="M263 404.5l.1 .1zM262.8 404.6h.3z"/>
<path d="M269.6 404.5l.8 .1zM269.6 404.5l.8 .1h-.9z"/>
<path d="M262.8 404.6l.4 .2zM262.6 404.8h.6z"/>
<path d="M269.5 404.6l1.1 .2zM269.5 404.6l1.1 .2h-1.1z"/>
<path d="M269.5 404.8h1.1zM269.5 404.8h1.1z"/>
<path d="M262.6 404.8l.7 .1zM262.5 404.9h.8z"/>
<path d="M269.5 404.8l1.3 .1zM269.5 404.8l1.3 .1z"/>
<path d="M262.5 404.9l.9 .2zM262.3 405.1l.2-.2 .9 .2z"/>
<path d="M269.5 404.9l1.4 .2zM269.5 404.9l1.4 .2h-1.4z"/>
<path d="M262.3 405.1l1.2 .1zM262.1 405.2l.2-.1 1.2 .1z"/>
<path d="M269.5 405.1l1.6 .1zM269.5 405.1l1.6 .1h-1.6z"/>
<path d="M262.1 405.2l1.5 .2-.1-.2zM262.1 405.2l1.5 .2h-1.7z"/>
<path d="M269.5 405.2l1.8 .2-.2-.2zM269.5 405.2l1.8 .2h-1.8z"/>
<path d="M261.9 405.4l1.8 .1-.1-.1zM261.9 405.4l1.8 .1h-1.9z"/>
<path d="M261.8 405.5l1.9 .1zM261.8 405.5l1.9 .1z"/>
<path d="M269.5 405.4l1.9 .2-.1-.2zM269.5 405.4l1.9 .2h-1.9z"/>
<path d="M261.8 405.6l1.9 .1v-.1zM261.8 405.6l1.9 .1h-2z"/>
<path d="M269.5 405.6l2 .2-.1-.2zM269.5 405.6l2 .2h-2z"/>
<path d="M261.7 405.7l2 .2v-.2zM261.7 405.7l2 .2h-2.2z"/>
<path d="M269.5 405.8l2.2 .2-.2-.2zM269.5 405.8l2.2 .2h-2.2z"/>
<path d="M261.5 405.9l2.2 .2v-.2zM261.5 405.9l2.2 .2h-2.3z"/>
<path d="M269.5 406l2.3 .1-.1-.1zM269.5 406l2.3 .1h-2.3z"/>
<path d="M261.4 406.1l2.3 .2v-.2zM261.4 406.1l2.3 .2h-2.4z"/>
<path d="M269.5 406.1l2.4 .2-.1-.2zM269.5 406.1l2.4 .2h-2.4z"/>
<path d="M261.3 406.3l2.4 .2v-.2zM261.3 406.3l2.4 .2h-2.5z"/>
<path d="M269.5 406.3l2.5 .2-.1-.2zM269.5 406.3l2.5 .2h-2.5z"/>
<path d="M261.2 406.5l2.5 .2v-.2zM261.2 406.5l2.5 .2h-2.6z"/>
<path d="M269.5 406.5l2.6 .2-.1-.2zM269.5 406.5l2.6 .2h-2.6z"/>
<path d="M261.1 406.7l2.6 .2v-.2zM261.1 406.7l2.6 .2h-2.7z"/>
<path d="M269.5 406.7l2.7 .2-.1-.2zM269.5 406.7l2.7 .2h-2.7z"/>
<path d="M261 406.9l2.7 .2v-.2zM261 406.9l2.7 .2h-2.7z"/>
<path d="M269.5 406.9l2.7 .2v-.2zM269.5 406.9l2.7 .2h-2.7z"/>
<path d="M261 407.1l2.7 .2v-.2zM261 407.1l2.7 .2h-2.8z"/>
<path d="M269.5 407.1l2.8 .2-.1-.2zM269.5 407.1l2.8 .2h-2.8z"/>
<path d="M260.9 407.3l2.8 .2v-.2zM260.9 407.3l2.8 .2h-2.8z"/>
<path d="M269.5 407.3l2.8 .3v-.3zM269.5 407.3l2.8 .3h-2.8z"/>
<path d="M260.9 407.5l2.8 .2v-.2zM260.9 407.5l2.8 .2h-2.8z"/>
<path d="M269.5 407.6l2.8 .2v-.2zM269.5 407.6l2.8 .2h-2.8z"/>
<path d="M263.1 404.4l3.5 3.4 2.4-3.4zM263.1 404.4l3.5 3.4z"/>
<path d="M260.9 407.7l2.8 .2v-.2zM260.9 407.7l2.8 .2h-2.9z"/>
<path d="M269.5 407.8l2.8 .2v-.2zM269.5 407.8l2.8 .2h-2.8z"/>
<path d="M260.8 407.9l2.9 .2v-.2zM260.8 407.9l2.9 .2h-2.9z"/>
<path d="M269.5 408l2.8 .2v-.2zM269.5 408l2.8 .2h-2.8z"/>
<path d="M260.8 408.1l2.9 .3v-.3zM260.8 408.1l2.9 .3h-2.8z"/>
<path d="M269.5 408.2l2.8 .2v-.2zM269.5 408.2l2.8 .2h-2.8z"/>
<path d="M260.9 408.4l2.8 .2v-.2zM260.9 408.4l2.8 .2h-2.8z"/>
<path d="M269.5 408.4l2.8 .2v-.2zM269.5 408.4l2.8 .2h-2.8z"/>
<path d="M260.9 408.6l2.8 .2v-.2zM260.9 408.6l2.8 .2h-2.8z"/>
<path d="M269.5 408.6l2.8 .2v-.2zM269.5 408.6l2.8 .2h-2.8z"/>
<path d="M260.9 408.8l2.8 .2v-.2zM260.9 408.8l2.8 .2h-2.8z"/>
<path d="M269.5 408.8l2.7 .2 .1-.2zM269.5 408.8l2.7 .2h-2.7z"/>
<path d="M260.9 409l2.8 .2v-.2zM260.9 409l2.8 .2h-2.7z"/>
<path d="M269.5 409l2.7 .2v-.2zM269.5 409l2.7 .2h-2.7z"/>
<path d="M261 409.2l2.7 .2v-.2zM261 409.2l2.7 .2h-2.6z"/>
<path d="M269.5 409.2l2.6 .2 .1-.2zM269.5 409.2l2.6 .2h-2.6z"/>
<path d="M261.1 409.4l2.6 .2v-.2zM261.1 409.4l2.6 .2h-2.5z"/>
<path d="M269.5 409.4l2.5 .2 .1-.2zM269.5 409.4l2.5 .2h-2.5z"/>
<path d="M261.2 409.6l2.5 .2v-.2zM261.2 409.6l2.5 .2h-2.5z"/>
<path d="M269.5 409.6l2.4 .2 .1-.2zM269.5 409.6l2.4 .2h-2.4z"/>
<path d="M268.9 405.7l.1 4.3zM268.9 405.7l.1 4.3h-2.4z"/>
<path d="M264.2 406.3l2.4 3.7zM264.2 406.3l2.4 3.7h-2.4z"/>
<path d="M261.2 409.8l2.5 .2v-.2zM261.2 409.8l2.5 .2h-2.4z"/>
<path d="M269.5 409.8l2.3 .2 .1-.2zM269.5 409.8l2.3 .2h-2.3z"/>
<path d="M266.6 410h2.4zM266.6 410h2.4z"/>
<path d="M264.2 410h2.4zM264.2 410h2.4z"/>
<path d="M261.3 410h2.4zM261.3 410h2.4z"/>
<path d="M261.4 410h10.4zM261.4 410h10.4z"/>
<path d="M261.4 410l10.3 .2 .1-.2zM261.4 410l10.3 .2h-10.2z"/>
<path d="M261.5 410.2h10.2zM261.5 410.2h10.2z"/>
<path d="M261.5 410.2l10.1 .2 .1-.2zM261.5 410.2l10.1 .2h-10z"/>
<path d="M261.6 410.4h10zM261.6 410.4h10z"/>
<path d="M261.6 410.4h10zM261.6 410.4l9.9 .1z"/>
<path d="M261.7 410.5h9.8zM261.7 410.5l9.7 .1z"/>
<path d="M261.7 410.6h9.7zM261.7 410.6l9.6 .1z"/>
<path d="M261.9 410.7h9.4zM261.9 410.7h9.4z"/>
<path d="M261.9 410.7h9.4zM261.9 410.7l9.3 .2z"/>
<path d="M262 410.9h9.2zM262 410.9h9.1z"/>
<path d="M262 410.9h9.1zM262 410.9l9 .2z"/>
<path d="M262.2 411.1h8.8zM262.2 411.1h8.8z"/>
<path d="M262.2 411.1h8.8zM262.2 411.1l8.6 .1z"/>
<path d="M262.4 411.2h8.4zM262.4 411.2h8.4z"/>
<path d="M262.4 411.2h8.4zM262.4 411.2l8.2 .2z"/>
<path d="M262.5 411.4h8.1zM262.5 411.4h8.1z"/>
<path d="M262.6 411.4h8zM262.6 411.4l7.9 .1z"/>
<path d="M262.7 411.5h7.8zM262.7 411.5h7.7z"/>
<path d="M262.8 411.5h7.6zM262.8 411.5l7.5 .1z"/>
<path d="M262.9 411.6h7.4zM262.9 411.6l7.3 .1z"/>
<path d="M263 411.7h7.2zM263 411.7l7 .1z"/>
<path d="M263.1 411.8h6.9zM263.1 411.8h6.9z"/>
<path d="M263.2 411.8h6.8zM263.2 411.8l6.6 .1z"/>
<path d="M263.4 411.9h6.4zM263.4 411.9h6.4z"/>
<path d="M263.4 411.9h6.4zM263.4 411.9l6.2 .1z"/>
<path d="M263.6 412h6zM263.6 412h6z"/>
<path d="M263.6 412h6zM263.6 412l5.8 .1z"/>
<path d="M263.8 412.1h5.6zM263.8 412.1h5.5z"/>
<path d="M263.8 412.1h5.5zM263.8 412.1l5.4 .1z"/>
<path d="M264 412.2h5.2zM264 412.2h5.1z"/>
<path d="M264.1 412.2h5zM264.1 412.2l4.8 .1z"/>
<path d="M264.3 412.3h4.6zM264.3 412.3h4.6z"/>
<path d="M264.3 412.3h4.6zM264.3 412.3l4.4 .1z"/>
<path d="M264.5 412.4h4.2zM264.5 412.4h4.1z"/>
<path d="M264.6 412.4h4zM264.6 412.4l3.8 .1z"/>
<path d="M264.8 412.5h3.6zM264.8 412.5h3.6z"/>
<path d="M264.8 412.5h3.6zM264.8 412.5h3.4z"/>
<path d="M265 412.5h3.2zM265 412.5h3.1z"/>
<path d="M265.1 412.5h3zM265.1 412.5l2.8 .1z"/>
<path d="M265.3 412.6h2.6zM265.3 412.6h2.6z"/>
<path d="M265.3 412.6h2.6zM265.3 412.6h2.4z"/>
<path d="M265.5 412.6h2.2zM265.5 412.6h2.1z"/>
<path d="M265.6 412.6h2zM265.6 412.6h1.8z"/>
<path d="M265.8 412.6h1.6zM265.8 412.6l1.6 .1z"/>
<path d="M265.8 412.7h1.6zM265.8 412.7h1.3z"/>
<path d="M266 412.7h1.1zM266 412.7h1.1z"/>
<path d="M266.1 412.7h1zM266.1 412.7h.8z"/>
<path d="M266.3 412.7h.5zM266.4 412.7h.4z"/>
</g>
<g fill="#ed1f24" stroke="#ed1f24" stroke-width=".3">
<path d="M271.8 400.5l-1.5 2.7h-.5z"/>
<path d="M269.8 403.2h.5z"/>
<path d="M269.3 404l.1 .1z"/>
<path d="M269.4 404.1h.4z"/>
<path d="M269.8 403.2l.5 .1zM270 403.3h.3z"/>
<path d="M269.8 403.2l.2 .1zM269.8 403.2l.2 .1z"/>
<path d="M269.8 403.3l.4 .1zM269.8 403.3l.4 .1z"/>
<path d="M269.7 403.4l.2 .6 .3-.6zM269.7 403.4l.2 .6h-.6z"/>
<path d="M269.3 404h.6zM269.3 404l.5 .1z"/>
<path d="M269.4 404.1l.4 .1zM269.6 404.2h.2z"/>
<path d="M269.2 404.1l.4 .1zM269.2 404.1l.4 .1z"/>
<path d="M269.2 404.2l.6 .1zM269.2 404.2l.6 .1z"/>
<path d="M269.1 404.3l.5 .2 .2-.2zM269.1 404.3l.5 .2h-.6z"/>
<path d="M269 404.5l-1.2 3.3 1.8-3.3zM269 404.5l-1.2 3.3h-1.2z"/>
<path d="M263 404.5l3.6 3.3zM263 404.5l3.6 3.3h-1.5z"/>
<path d="M265.1 407.8l1.5 2.2zM265.1 407.8h2.7l-1.2 2.2z"/>
</g>
<!-- layer: 0 -->
<path d="M262.9 404.2l.2 .2z" fill="#ed1f24" stroke="#ed1f24" stroke-width=".3"/>
<g fill="#c7c8ca" stroke="#c7c8ca" stroke-width=".3">
<path d="M216 404.6h.7l-.1 .3z"/>
<path d="M220.1 403h2.9l-1.4 2.2z"/>
<path d="M218 407.7l1-.7 .9 .7z"/>
<path d="M218 407.7l2 .1z"/>
<path d="M215 403l2.8 .3 .2-.3zM215 403l2.8 .3h-2.6z"/>
<path d="M215.2 403.3l2.4 .2 .2-.2zM215.2 403.3l2.4 .2h-2.3z"/>
<path d="M215.3 403.5l2 .3 .3-.3zM215.3 403.5l2 .3h-1.8z"/>
<path d="M215.5 403.8l1.6 .3 .2-.3zM215.5 403.8l1.6 .3h-1.4z"/>
<path d="M215.7 404.1l1.2 .2 .2-.2zM215.7 404.1l1.2 .2h-1.1z"/>
<path d="M215.8 404.3l.9 .3 .2-.3zM215.8 404.3l.9 .3h-.7z"/>
<path d="M216 404.6l.2 .3h.4zM216.2 404.9h.4l-.2 .3z"/>
<path d="M220.1 403l.9 2.2h.6zM221 405.2h.6l-.4 .6z"/>
<path d="M218 407.7l2 .1zM218 407.8h2l-1 1.6z"/>
</g>
<path d="M218 407.7l1 1.7 1-1.6M218.1 403h-3.1l1.4 2.2M219.3 400.8l3.7 9.4-4-3.2-4.6 3.2 2-4.9zM220.1 403h2.9l-1.8 2.8" fill="none" stroke="#636466" stroke-width=".3"/>
<g fill="#293189" stroke="#293189" stroke-width=".3">
<path d="M219.3 400.8l.2 .6h-.6z"/>
<path d="M214.8 408.9h1.4l-1.8 1.3z"/>
<path d="M219 407h2.7l.8 1.9z"/>
<path d="M218.9 401.4l.8 .5-.2-.5zM218.9 401.4l.8 .5h-1.2z"/>
<path d="M218.5 401.9l1.4 .5-.2-.5zM218.5 401.9l1.4 .5h-1.8z"/>
<path d="M218.1 402.4l2 .6-.2-.6zM218.1 402.4l2 .6h-2.4z"/>
<path d="M217.7 403l2.5 .3-.1-.3zM217.7 403l2.5 .3h-2.6z"/>
<path d="M217.6 403.3l2.8 .2-.2-.2zM217.6 403.3l2.8 .2h-3z"/>
<path d="M217.4 403.5l3.1 .3-.1-.3zM217.4 403.5l3.1 .3h-3.3z"/>
<path d="M217.2 403.8l3.4 .3-.1-.3zM217.2 403.8l3.4 .3h-3.6z"/>
<path d="M217 404.1l3.7 .3-.1-.3zM217 404.1l3.7 .3h-3.8z"/>
<path d="M216.9 404.4l3.9 .3-.1-.3zM216.9 404.4l3.9 .3h-4.1z"/>
<path d="M216.7 404.7l4.2 .3-.1-.3zM216.7 404.7l4.2 .3h-4.3z"/>
<path d="M216.6 405l4.4 .3-.1-.3zM216.6 405l4.4 .3h-4.6z"/>
<path d="M216.4 405.3l4.8 .3-.2-.3zM216.4 405.3l4.8 .3h-5z"/>
<path d="M216.2 405.6l5.1 .3-.1-.3zM216.2 405.6l5.1 .3h-5.2z"/>
<path d="M216.1 405.9l5.3 .3-.1-.3zM216.1 405.9l5.3 .3h-5.4z"/>
<path d="M216 406.2l5.5 .3-.1-.3zM216 406.2l5.5 .3h-5.7z"/>
<path d="M215.8 406.5l5.8 .3-.1-.3zM215.8 406.5l5.8 .3h-5.9z"/>
<path d="M215.7 406.8l6 .2-.1-.2zM215.7 406.8l6 .2h-6.1z"/>
<path d="M215.6 407h3.4zM215.6 407l3.3 .1z"/>
<path d="M215.6 407.1l2.4 .6 .9-.6zM215.6 407.1l2.4 .6h-2.7z"/>
<path d="M215.3 407.7l1.8 .6 .9-.6zM215.3 407.7l1.8 .6h-2z"/>
<path d="M219 407l2.4 1.9h1.1zM221.4 408.9h1.1l.5 1.3z"/>
<path d="M215.1 408.3l1.1 .6 .9-.6zM215.1 408.3l1.1 .6h-1.4z"/>
</g>
<!-- layer: EQP -->
<path d="M71.9 294.4v3.8M78.3 294.4v3.8" fill="none" stroke="#000" stroke-width=".3"/>
<path d="M66.9 295.1h2.5M72 294.4l.5-.6 .9 .3a.77 .77 0 0 1-.3 1l-1.2 1.2h1.7M74.6 293.9a.51 .51 0 0 0 .2 .9 .9 .9 0 0 1 1 .3 .9 .9 0 0 1-.1 1.1l-.8 .1a.72 .72 0 0 1-.6-.8 .72 .72 0 0 1 .7-.6l.5-.1a.51 .51 0 0 0 .2-.9zM78.3 294.7a.78 .78 0 0 1-1.1 .6 .78 .78 0 0 1-.3-1.2 .78 .78 0 0 1 1.2 .1 1.72 1.72 0 0 1-.6 2.1l-.6-.1-.1-.2M80.8 295.1h2.5" fill="none" stroke="#5e5e5e" stroke-width=".3"/>
<g fill="#5e5e5e" stroke="#5e5e5e" stroke-width=".3">
<path d="M78.3 295.1l2.5-.4v.8z"/>
<path d="M69.4 294.7l2.5 .4-2.5 .4z"/>
</g>
<g font-size="7.8" fill="#767676">
<text x="108.6" y="114.7" transform="rotate(-90 108.6 114.7)">1250 WIDE CORRIDOR</text>
<text x="191.7" y="114.7" transform="rotate(-90 191.7 114.7)">1250 WIDE CORRIDOR</text>
</g>
<text font-size="7.4" fill="#00f" x="58.6" y="390.7" transform="rotate(-180 58.6 390.7)">N</text>
<g font-size="6.2">
<text x="99.5" y="48.3">SB-20</text>
<text x="182.4" y="48.3">SB-20</text>
<text x="97.7" y="78.7">SD-5</text>
<text x="181" y="78.7">SD-5</text>
<text x="98.4" y="117.5">SB-19</text>
</g>
<g font-size="6.1">
<text x="93.2" y="146.5">PLAN</text>
<text x="176.4" y="147.3">RCP</text>
<text x="160.2" y="251.3">ELEVATION-2</text>
<text x="63.2" y="254.3">ELEVATION-1</text>
<text x="64.8" y="358.4">ELEVATION-3</text>
<text x="165.8" y="356.5">ELEVATION-4</text>
</g>
<text font-size="5.7" x="81.1" y="167.9">SLAB</text>
<g font-size="5.3">
<text x="205.3" y="165.5">SLAB</text>
<text x="194.4" y="183.1">FALSE CEILING</text>
<text x="221.9" y="242.7">FFL.</text>
<text x="82.9" y="269.2">SLAB</text>
<text x="211.3" y="269.5">SLAB</text>
<text x="72.3" y="285">FALSE CEILING</text>
<text x="200.4" y="287.2">FALSE CEILING</text>
<text x="86.1" y="346.4">FFL.</text>
<text x="227.9" y="346.8">FFL.</text>
</g>
<g font-size="5.2">
<text x="63.2" y="374.8">TITLE :</text>
<text x="143.3" y="374.8">CLIENT :</text>
<text x="212.9" y="374.8">PROJECT :</text>
<text x="70.8" y="383.5">COUNDELLING ROOMS</text>
<text x="59.5" y="389.8">CORRIDOR ELEVATION LAYOUT</text>
</g>
<g font-size="4.7">
<text x="33.6" y="379.2">W</text>
<text x="20.2" y="394">S</text>
<text x="34.9" y="408.8">E</text>
</g>
<g font-size="4.5" fill="#f00">
<text x="103" y="72.5">D</text>
<text x="186" y="72.5">D</text>
</g>
<g font-size="4.2" fill="#f00">
<text x="100.1" y="72.5">S</text>
<text x="183.2" y="72.5">S</text>
</g>
<text font-size="4.1" x="153.2" y="402.9">AVC/TGMSIDC/IVFP/S/38</text>
<g font-size="3.7">
<text x="143.6" y="382">TELANGANA STATE MEDICAL</text>
<text x="143.5" y="386.5">SERVICES AND INFRASTRUCTURE</text>
<text x="143.4" y="391">DEVELOPMENT CORPORATION.</text>
<text x="170" y="416">SHEET</text>
<text x="196.1" y="416">38</text>
</g>
<g font-size="3.4" fill="#f00">
<text x="103.1" y="88.9">1</text>
<text x="97.5" y="94.6">4</text>
<text x="108.7" y="94.6">2</text>
<text x="103.3" y="101.2">3</text>
</g>
<g font-size="3.3">
<text x="61.5" y="397.8">PURPOSE OF DRAWING :-</text>
<text x="63.4" y="404.1">PROPOSED</text>
<text x="92.1" y="404.1">FOR APPROVAL</text>
<text x="63.3" y="411.3">WORKING</text>
<text x="102.8" y="411.3">AS BUILT</text>
<text x="214.7" y="413.6">ASTA</text>
</g>
<g font-size="3.1">
<text x="212.1" y="382.3">IFV CENTER ON THIRD FLOOR IN MODERN</text>
<text x="212.2" y="389.8">PETLABURJ, HYDERABAD ,TELANGANA.</text>
<text x="212.2" y="386.1">GOVERNMENT MATERNITY HOSPITAL,</text>
<text x="141.6" y="397.6">DWG. No.:</text>
<text x="141.6" y="409.3">REV</text>
<text x="157.2" y="409.3">R2</text>
<text x="170.4" y="409.3">DATE</text>
<text x="185.4" y="409.3">20-06-2024</text>
<text x="140.3" y="415.2">SCALE</text>
<text x="156.1" y="415.2">NTS</text>
</g>
<text font-size="2.6" x="212.2" y="395.7">CONTRACTOR :</text>
<g font-size="2">
<text x="227.9" y="407.1">H. NO. 8-2-334/27, Plot No. 27,</text>
<text x="227.9" y="404.7">M/s Asta Vardhman Consortium</text>
<text x="227.9" y="411.9">Hyderabad - 500034</text>
<text x="227.9" y="409.5">Road No. 03, Banjara Hills,</text>
</g>
</svg>
